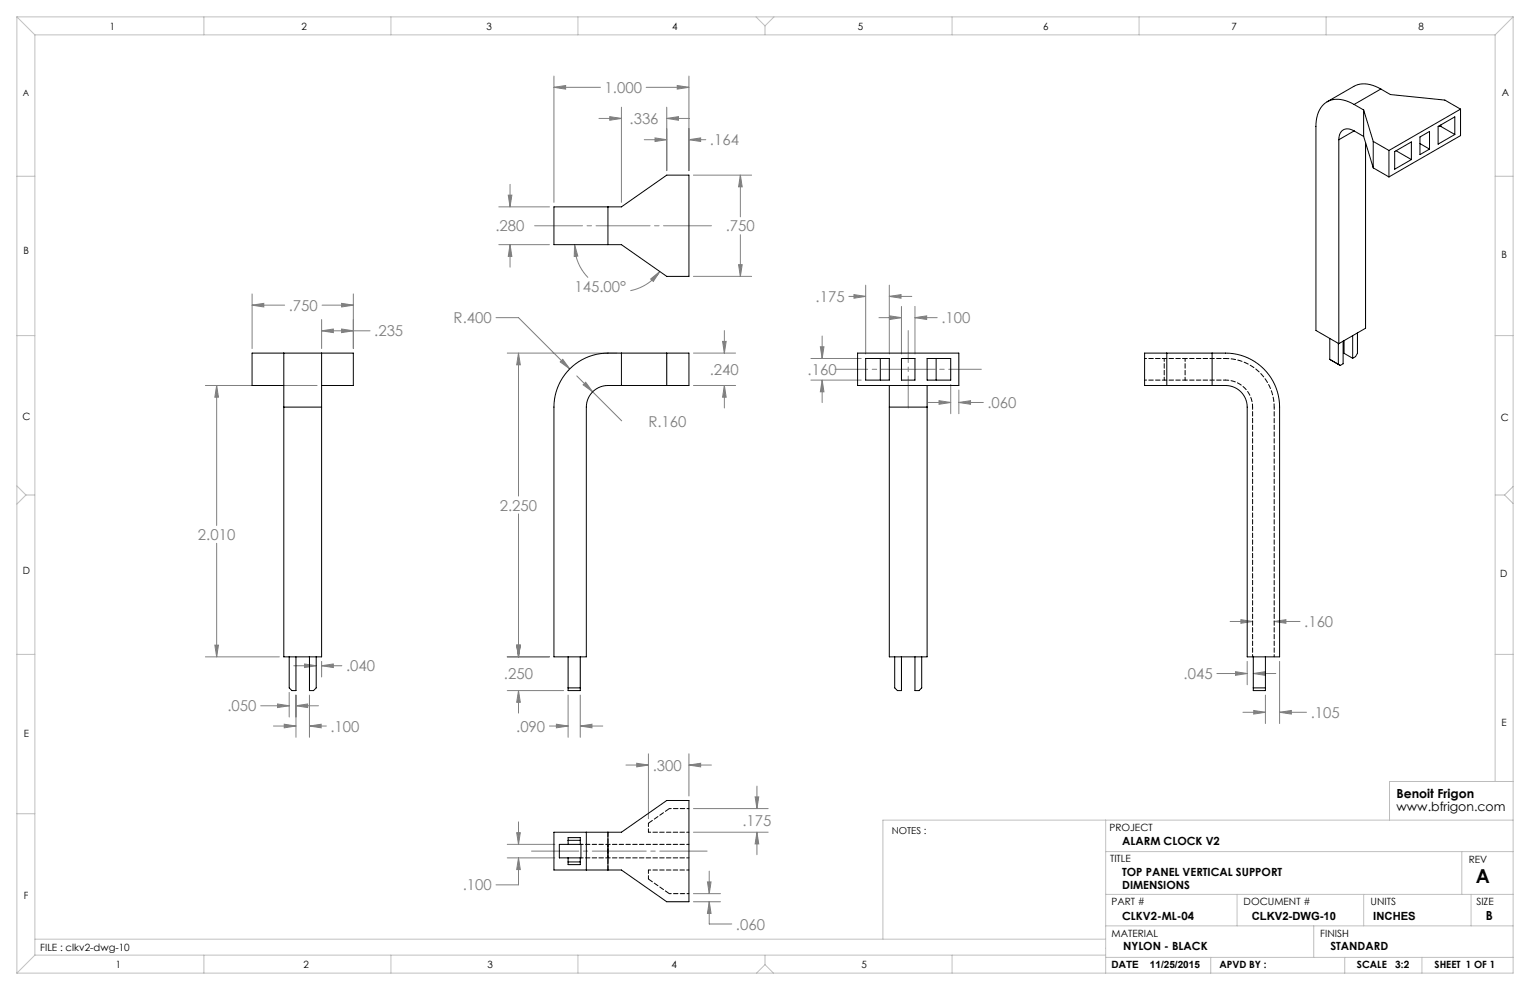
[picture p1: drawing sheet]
<svg xmlns="http://www.w3.org/2000/svg" width="432mm" height="279mm" viewBox="0 0 432 279" stroke-linecap="round" stroke-linejoin="round" font-family="sans-serif">
<g fill="none" stroke="#808080" stroke-width=".28">
<path d="M156.3 24.6l3.3-.5v1.1zM156.3 21.5v35.6M156.3 24.6h13.2M169 33.4h6.4M172.1 32.9l3.3 .5-3.3 .5zM175.4 30.3v26.8M181.8 39.4h6.4M182.4 24.6h12M184.9 38.9l3.3 .5-3.3 .5zM188.2 33.4l3.3-.5v1zM188.2 30.3v17.9M188.2 33.4h6.3"/>
<path d="M191.1 24.1l3.3 .5-3.3 .6zM194.4 39.4l3.3-.5v1zM194.4 21.5v26.7M194.4 39.4h4.8M140.8 58.4h14.3M143.4 55.1h1.1l-.6 3.3zM143.9 52v6.4M195.7 49.4h16.4M209 49.4l.5 3.3h-1.1zM209 49.4v11.8M140.8 69h14.3M143.9 69l.6 3.4h-1.1z"/>
<path d="M143.9 69v6.4M162.2 69l.9 3.3-1 .1zM162.2 69a13.2 13.2 0 0 0 3.8 9.3M183.6 78.7l2.6-2.1-1.8 2.8zM186.2 76.6a13.2 13.2 0 0 1-8.3 5.4M195.7 78h16.4M208.4 74.7h1.1l-.5 3.3zM209 66.2v11.8M71.1 86.1l3.3-.5v1zM71.1 82.9v15.5M71.1 86.1h9.2M90.8 93.4l3.3-.5v1z"/>
<path d="M90.8 90.2v8.2M90.8 93.4h13.6M90.9 86.1h8.8M96.4 92.9l3.3 .5-3.3 .5zM96.4 85.6l3.3 .5-3.3 .5zM99.7 82.9v15.5M140 89.7h6.3l14.5 14.4M143.2 99.7h30.9M146.3 99.7l.5 3.3h-1zM146.3 99.7v40.3M195.7 99.7h11.9M203.9 96.4h1l-.5 3.3z"/>
<path d="M204.4 93.3v6.4M231.5 97.9h1l-.5 3.3zM232 94.8v6.4M239.6 83.7h4.7M241 83.1l3.3 .6-3.3 .5zM244.3 80.5v19.4M248.1 89.7h6.3M251 83.7l3.3-.6v1.1zM251 80.5v19.4M251 83.7h6.3M251.1 89.1l3.3 .6-3.3 .5zM254.4 86.5v13.4"/>
<path d="M258.2 89.7l3.3-.6v1.1zM258.2 89.7h6.3M258.2 86.5v13.4M58 108.8h31.5M61.1 108.8l.6 3.3h-1.1zM61.1 108.8v39.5M158.1 102.1l.7-.7 2 2.7zM162.8 106.1l12.7 12.7M164.6 108.6l.7-.7 2 2.7zM195.7 108.8h11.9M204.4 108.8l.5 3.3h-1zM204.4 108.8v6.3"/>
<path d="M228.9 101.2h14.1M228.9 107.3h14.1M232 107.3l.5 3.3h-1zM232 107.3v6.3M262 113.6h6.3M265 113.1l3.3 .5-3.3 .5zM268.3 108.5v8.3M270.6 113.6l3.3-.5v1zM270.6 110.1v6.7M270.6 113.6h6.9M61.1 153.3v32.1M146.3 145v40.4"/>
<path d="M347.2 175.4h6.3M350.2 174.9l3.3 .5-3.3 .5zM359.6 175.4l3.3-.5v1zM359.6 175.4h7.3M58 185.4h20.8M60.6 182.1h1.1l-.6 3.3zM73.6 199.2h8M78.3 198.7l3.3 .5-3.3 .5zM81.6 195.4v7M82.9 187.9h6.3M83.5 199.2l3.3-.5v1zM83.5 196.2v11.9"/>
<path d="M83.5 199.2h6.4M85.9 187.4l3.3 .5-3.3 .5zM87.3 196.2v11.9M90.8 187.9l3.3-.5v1zM90.8 186.6v4.5M90.8 187.9h5.7M143.2 185.4h11.9M143.2 194.9h15.9M145.8 182.1h1l-.5 3.3zM146.3 194.9l.5 3.3h-1zM146.3 194.9v6.4M160.3 196.2v11.9"/>
<path d="M163.8 196.2v11.9M343.4 190.1h8.6M348.7 189.6l3.3 .5-3.3 .5zM352 186.6v6.7M353.7 190.1l3.3-.5v1zM353.7 190.1h6.4M357.1 196.2v8M361.1 186.6v17.6M77.2 204.9h6.3M80.2 204.4l3.3 .5-3.3 .5zM87.3 204.9l3.3-.5v1zM87.3 204.9h4.8"/>
<path d="M155.1 204.9h5.2M157 204.4l3.3 .5-3.3 .5zM163.8 204.9l3.3-.5v1zM163.8 204.9h6.3M176.7 215.9h6.3M179.7 215.4l3.3 .5-3.3 .5zM183 212.7v18.4M194.4 215.9l3.3-.5v1zM194.4 212.7v11.9M194.4 215.9h6.4M350.8 201h6.3M353.8 200.5l3.3 .5-3.3 .5z"/>
<path d="M361.1 201l3.3-.5v1zM361.1 201h7.6M143.2 238.3h13.4M145.8 235h1l-.5 3.3zM146.3 232v6.3M195.7 234.9h21.1M195.7 228.2h21.1M213.1 224.9h1l-.5 3.3zM213.6 234.9l.5 3.3h-1zM213.6 221.9v6.3M213.6 234.9v6.3M143.2 242.1h13.4"/>
<path d="M146.3 242.1l.5 3.3h-1zM146.3 242.1v7.6h-6.3M195.7 252.2h7.6M195.7 254.5h7.6M199.7 248.9h1l-.5 3.3zM200.2 254.5l.5 3.3h-1zM200.2 254.5v6.3h6.3M200.2 245.9v6.3"/>
</g>
<path d="M235.7 104.2h41.3" fill="none" stroke="#808080" stroke-width=".28" stroke-dasharray="15.2 1.3 1.3 1.3" stroke-dashoffset="6"/>
<path d="M256.3 115.1v-21.8" fill="none" stroke="#808080" stroke-width=".28" stroke-dasharray="15.2 1.3 1.3 1.3" stroke-dashoffset="6.2"/>
<path d="M150.9 63.7h49.9" fill="none" stroke="#808080" stroke-width=".28" stroke-dasharray="15.2 1.3 1.3 1.3" stroke-dashoffset="1.7"/>
<path d="M150 240.2h49.6" fill="none" stroke="#808080" stroke-width=".28" stroke-dasharray="15.2 1.3 1.3 1.3" stroke-dashoffset="1.9"/>
<g fill="none" stroke="#c0c0c0" stroke-width=".28">
<path d="M4.8 4.8l5 5M4.8 4.8h422.2M4.8 4.8v269.8M9.8 9.8h412.2M9.8 9.8v259.8M57.5 4.8v5M110.3 4.8v5M163.1 4.8v5M213.4 4.8l2.5 2.5M215.9 7.3v2.5M218.4 4.8l-2.5 2.5M268.7 4.8v5"/>
<path d="M321.5 4.8v5M374.3 4.8v5M422 9.8v210.7M427 4.8l-5 5M427 4.8v269.8h-422.2M4.8 49.7h5M422 49.7h5M4.8 94.7h5M422 94.7h5M4.8 137.1l2.5 2.6M7.3 139.7l-2.5 2.6M7.3 139.7h2.5"/>
<path d="M422 139.7h2.6M424.6 139.7l2.4 2.4M427 137.3l-2.4 2.4M4.8 184.7h5M422 184.7h5M4.8 229.7h5M312 231.5v43.1M427 231.5h-177.8v33.6M427 220.5h-34.8v11M312 240.3h115M312 252.4h115M349.1 252.4v8.9"/>
<path d="M384.9 252.4v8.9M412.6 240.3v12.1M415.2 252.4v8.9M9.8 265.1h302.2M9.8 269.6l-5 5M9.8 269.6h302.2M57.5 269.6v5M110.3 269.6v5M163.1 269.6v5M215.9 272.2l-2.4 2.4M215.9 272.2l2.4 2.4M215.9 269.6v2.6"/>
<path d="M268.7 269.6v5M312 270.2h115M312 261.3h115M341.7 270.2v4.4M370.8 261.3v8.9M379.5 270.2v4.4M401.3 270.2v4.4"/>
</g>
<path d="M158.8 101.4l-.7 .7 2.7 2zM145.8 182.1h1l-.5 3.3zM146.3 99.7l.5 3.3h-1zM146.3 194.9l.5 3.3h-1zM145.8 182.1h1l-.5 3.3zM204.4 108.8l.5 3.3h-1zM203.9 96.4h1l-.5 3.3zM165.3 107.9l-.7 .7 2.7 2zM157 204.4l3.3 .5-3.3 .5zM163.8 204.9l3.3-.5v1zM241 83.1l3.3 .6-3.3 .5zM251 83.7l3.3-.6v1.1zM258.2 89.7l3.3-.6v1.1zM251.1 89.1l3.3 .6-3.3 .5zM231.5 97.9h1l-.5 3.3zM232 107.3l.5 3.3h-1zM265 113.1l3.3 .5-3.3 .5zM270.6 113.6l3.3-.5v1zM80.2 204.4l3.3 .5-3.3 .5zM87.3 204.9l3.3-.5v1zM83.5 199.2l3.3-.5v1zM78.3 198.7l3.3 .5-3.3 .5zM85.9 187.4l3.3 .5-3.3 .5zM90.8 187.9l3.3-.5v1zM96.4 92.9l3.3 .5-3.3 .5zM90.8 93.4l3.3-.5v1zM96.4 85.6l3.3 .5-3.3 .5zM71.1 86.1l3.3-.5v1zM61.1 108.8l.6 3.3h-1.1zM60.6 182.1h1.1l-.6 3.3zM191.1 24.1l3.3 .5-3.3 .6zM156.3 24.6l3.3-.5v1.1zM172.1 32.9l3.3 .5-3.3 .5zM188.2 33.4l3.3-.5v1zM194.4 39.4l3.3-.5v1zM184.9 38.9l3.3 .5-3.3 .5zM208.4 74.7h1.1l-.5 3.3zM209 49.4l.5 3.3h-1.1zM143.9 69l.6 3.4h-1.1zM143.4 55.1h1.1l-.6 3.3zM162.2 69l.9 3.3-1 .1zM183.6 78.7l2.6-2.1-1.8 2.8zM145.8 235h1l-.5 3.3zM146.3 242.1l.5 3.3h-1zM179.7 215.4l3.3 .5-3.3 .5zM194.4 215.9l3.3-.5v1zM199.7 248.9h1l-.5 3.3zM200.2 254.5l.5 3.3h-1zM213.6 234.9l.5 3.3h-1zM213.1 224.9h1l-.5 3.3zM350.2 174.9l3.3 .5-3.3 .5zM359.6 175.4l3.3-.5v1zM361.1 201l3.3-.5v1zM353.8 200.5l3.3 .5-3.3 .5zM348.7 189.6l3.3 .5-3.3 .5zM353.7 190.1l3.3-.5v1z" fill="#808080"/>
<g fill="none" stroke="#000" stroke-width=".28">
<path d="M377.8 39.4v57.6M382.2 36.9a2.63 2.63 0 0 0-3.1-.3 2.63 2.63 0 0 0-1.3 2.8M382.2 29.5a7.1 7.1 0 0 0-8.7 0 8.3 8.3 0 0 0-2.1 6.2v57.6l6.4 3.7M382.2 29.5l2.7 1.5M382.2 36.9l2.7 1.6M382.2 36.9l-4.4 2.5M384.9 31l2.7 8.9M384.9 31v7.5M384.9 38.5l2.7 8.9M387.6 39.9l4.4 2.6M387.6 39.9v7.5M389.7 25.1a7.7 7.7 0 0 0-7.6-.7l-7.6 4.3"/>
<path d="M389.7 25.1l-7.5 4.4M389.7 25.1l2.7 1.6 15.4 1.5 4.4 2.6M400.7 38.7l2.7-1.6v5l-2.7 1.5zM405.9 35.7l4.7-2.7v5l-4.7 2.7zM406 35.6l.7 .1M406.7 35.7l3.9 2.3M406.7 35.2v.5M412.2 30.8l-20.2 11.7M412.2 30.8v7.5l-20.2 11.6M171.6 58.4h-15.3v10.6h15.3M171.6 58.4h3.8l12.8-9h6.2v28.6h-6.2l-12.8-9h-3.8M171.6 58.4v10.6"/>
<path d="M385.4 40.3v52.3l-7.6 4.4M387.6 47.4l4.4 2.5M392 42.5v7.4M393.6 42.8l4.7-2.7v4.9l-4.7 2.8zM394 42.5l4.3 2.5M400.7 40.5l2.7 1.6M80.1 99.7v15.2M90.8 99.7v15.2M175.4 99.7v9.1M188.2 99.7v9.1M242 99.7h28.6v9.1h-28.6zM323 99.7h22.9a15.2 15.2 0 0 1 15.2 15.2v70.5h-9.1v-70.5a6.1 6.1 0 0 0-6.1-6.1h-22.9z"/>
<path d="M329.3 99.7v9.1M342.1 99.7v9.1M375.3 95.5v5.9l3 1.7 .8-.4v-6.4M377.7 96.9v5.9M379.3 96.1v3.6l2.5 1.4M381.8 94.7v6.4M383.1 94v5.7l-.5 .9-.8 .5M80.1 108.8h-9v-9.1h28.6v9.1h-8.9M80.1 114.9v70.5h10.7v-70.5M80.1 114.9h10.7M160.8 104.1a15.2 15.2 0 0 1 10.8-4.4h22.8v9.1h-22.8a6.1 6.1 0 0 0-6.1 6.1v70.5h-9.2v-70.5a15.2 15.2 0 0 1 4.5-10.8zM244.3 101.2h6.7v6.1h-6.7z"/>
<path d="M248.4 101.2v6.1M251 108.8v6.1M251 114.9v70.5h10.7v-70.5M251 114.9h10.7M254.4 101.2h3.8v6.1h-3.8zM261.7 108.8v6.1M261.7 101.2h6.6v6.1h-6.6zM264.2 101.2v6.1M81.6 185.4v8.7l.8 .8h1.1v-9.5M87.3 185.4v9.5h1.2l.7-.8v-8.7M160.3 185.4v9.5h3.5v-9.5M160.3 194.1h3.5"/>
<path d="M252.5 185.4v8.7l.8 .8h1.1v-9.5M258.2 185.4v9.5h1.2l.7-.8v-8.7M353.7 185.4v9.5h3.4v-9.5M353.7 194.1h3.4M157.9 238.3h6.1v3.8h-6.1zM160.3 238.3v-1.9h3.5v1.9M160.3 237.2h3.5M165.5 234.9h6.1M165.5 234.9v10.6M165.5 234.9h-9.2v10.6h9.2M171.6 234.9h3.8l12.8-9h6.2v28.6h-6.2l-12.8-9h-3.8M171.6 234.9v10.6"/>
<path d="M160.3 242.1v1.9h3.5v-1.9M160.3 243.3h3.5M165.5 245.5h6.1"/>
</g>
<path d="M171.6 234.9v10.6" fill="none" stroke="#000" stroke-width=".28" stroke-dasharray="1.3 .6" stroke-dashoffset=".1"/>
<path d="M334.5 101.2h11.4M345.9 107.3h-11.4M359.6 114.9v70.5M353.5 185.4v-70.5M164 238.3h7.6M171.6 238.3h22.8M183 234.9h11.4M164 242.1h7.6M171.6 242.1v-3.8M171.6 242.1h22.8M194.4 245.5h-11.4" fill="none" stroke="#000" stroke-width=".28" stroke-dasharray="1.3 .6" stroke-dashoffset=".6"/>
<path d="M323 101.2h5.6M328.6 107.3h-5.6M194.4 228.2h-5.5M188.9 252.2h5.5" fill="none" stroke="#000" stroke-width=".28" stroke-dasharray="1.3 .6" stroke-dashoffset=".7"/>
<path d="M188.9 228.2l-5.9 4.1M183 248.1l5.9 4.1" fill="none" stroke="#000" stroke-width=".28" stroke-dasharray="1.3 .6" stroke-dashoffset="-.1"/>
<path d="M345.9 101.2a13.7 13.7 0 0 1 13.7 13.7M183 232.3v2.6M183 245.5v2.6" fill="none" stroke="#000" stroke-width=".28" stroke-dasharray="1.3 .6" stroke-dashoffset=".3"/>
<path d="M328.6 101.2h5.9M334.5 107.3h-5.9" fill="none" stroke="#000" stroke-width=".28" stroke-dasharray="1.3 .6" stroke-dashoffset=".5"/>
<path d="M328.6 101.2v6.1M334.5 101.2v6.1M353.5 114.9a7.6 7.6 0 0 0-7.6-7.6" fill="none" stroke="#000" stroke-width=".28" stroke-dasharray="1.3 .6" stroke-dashoffset=".4"/>
<text font-size="5.4" x="416.5" y="249.1">A</text>
<g font-size="4.2" fill="#808080">
<text x="170.6" y="26.2">1.000</text>
<text x="177.7" y="35">.336</text>
<text x="200.4" y="41">.164</text>
<text x="139.8" y="65.3">.280</text>
<text x="204.8" y="65.3">.750</text>
<text x="162.1" y="82.4">145.00°</text>
<text x="81.5" y="87.7">.750</text>
<text x="230.2" y="85.3">.175</text>
<text x="105.6" y="95">.235</text>
<text x="128" y="91.3">R.400</text>
<text x="265.7" y="91.2">.100</text>
<text x="200.3" y="105.8">.240</text>
<text x="227.9" y="105.8">.160</text>
<text x="278.7" y="115.2">.060</text>
<text x="183" y="120.4">R.160</text>
<text x="141.1" y="144.1">2.250</text>
<text x="55.9" y="152.4">2.010</text>
<text x="368.1" y="177">.160</text>
<text x="97.7" y="189.5">.040</text>
<text x="142.2" y="191.7">.250</text>
<text x="334.1" y="191.7">.045</text>
<text x="64.2" y="200.8">.050</text>
<text x="369.9" y="202.6">.105</text>
<text x="93.3" y="206.5">.100</text>
<text x="145.7" y="206.5">.090</text>
<text x="184.2" y="217.5">.300</text>
<text x="209.5" y="233.2">.175</text>
<text x="130.6" y="251.3">.100</text>
<text x="207.7" y="262.4">.060</text>
</g>
<g font-size="3.5">
<text x="394.1" y="225.3">Benoit Frigon</text>
<text x="394.1" y="228.8">www.bfrigon.com</text>
<text x="419.3" y="259.7">B</text>
</g>
<g font-size="3.2">
<text x="316.7" y="238.4">ALARM CLOCK V2</text>
<text x="316.7" y="247.3">TOP PANEL VERTICAL SUPPORT</text>
<text x="316.7" y="250.8">DIMENSIONS</text>
<text x="316.7" y="259.7">CLKV2-ML-04</text>
<text x="353.3" y="259.7">CLKV2-DWG-10</text>
<text x="387.6" y="259.7">INCHES</text>
<text x="317" y="268.2">NYLON - BLACK</text>
<text x="375.5" y="268.2">STANDARD</text>
</g>
<g font-size="2.8">
<text x="31" y="8.5">1</text>
<text x="85.1" y="8.5">2</text>
<text x="137.3" y="8.5">3</text>
<text x="189.7" y="8.5">4</text>
<text x="242.1" y="8.5">5</text>
<text x="294.4" y="8.5">6</text>
<text x="347.6" y="8.5">7</text>
<text x="400.3" y="8.5">8</text>
<text x="423.8" y="27.2">A</text>
<text x="6.7" y="71.8">B</text>
<text x="423.8" y="72.8">B</text>
<text x="6.4" y="118.6">C</text>
<text x="423.5" y="118.9">C</text>
<text x="6.5" y="162.1">D</text>
<text x="423.4" y="163">D</text>
<text x="6.7" y="207.9">E</text>
<text x="423.7" y="204.9">E</text>
<text x="313.1" y="234.6">PROJECT</text>
<text x="313.3" y="243.2">TITLE</text>
<text x="414.5" y="243.6">REV</text>
<text x="6.7" y="253.8">F</text>
<text x="313.7" y="255.3">PART #</text>
<text x="351" y="255.3">DOCUMENT #</text>
<text x="386.8" y="255.3">UNITS</text>
<text x="416.7" y="255.3">SIZE</text>
<text x="11.4" y="268.4">FILE : clkv2-dwg-10</text>
<text x="313.7" y="264.6">MATERIAL</text>
<text x="372.6" y="264.5">FINISH</text>
<text x="32.7" y="273.3">1</text>
<text x="85.7" y="273.3">2</text>
<text x="137.6" y="273.3">3</text>
<text x="189.6" y="273.3">4</text>
<text x="243.2" y="273.2">5</text>
<text x="313.7" y="273.3">DATE</text>
<text x="324.5" y="273.3">11/25/2015</text>
<text x="344.1" y="273.1">APVD BY :</text>
<text x="383" y="273.1">SCALE</text>
<text x="393.8" y="273.1">3:2</text>
<text x="404.9" y="273.1">SHEET 1 OF 1</text>
</g>
<text font-size="2.7" x="251.7" y="235.2">NOTES :</text>
<text font-size="2.5" x="6.4" y="27">A</text>
</svg>
